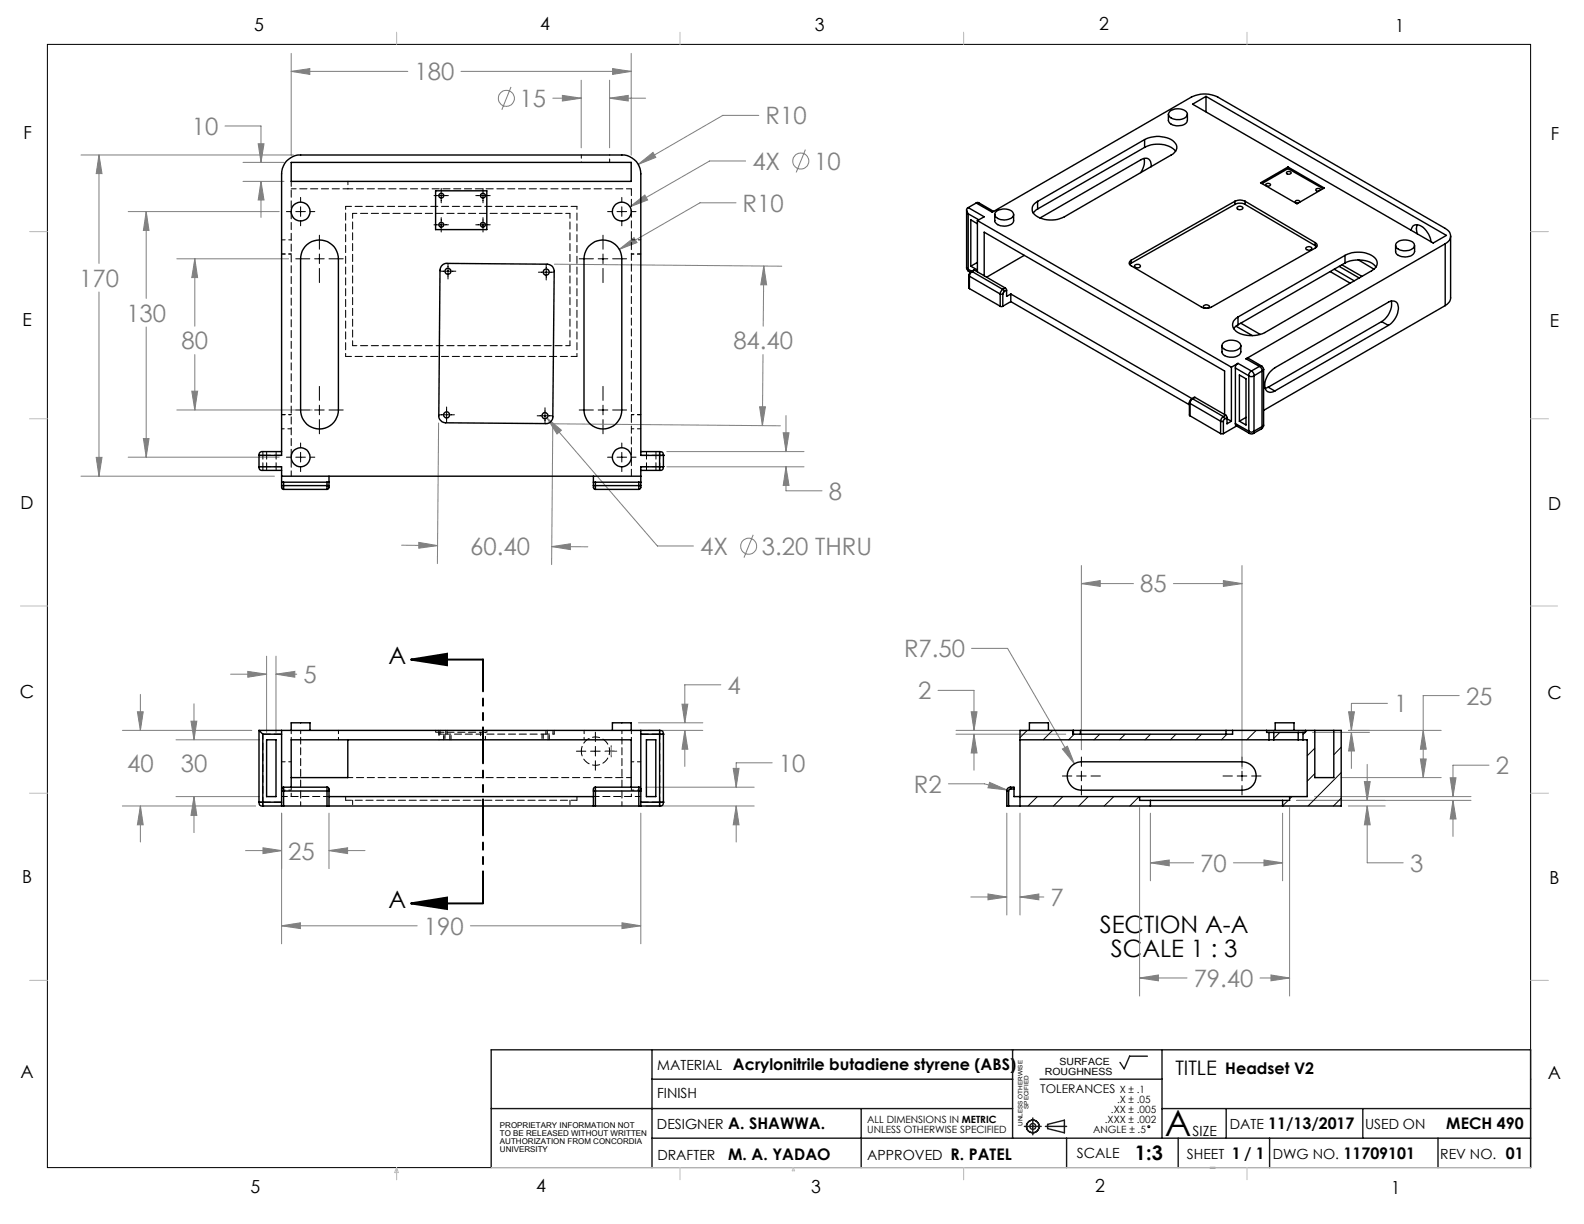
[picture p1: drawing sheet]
<svg xmlns="http://www.w3.org/2000/svg" width="279mm" height="216mm" viewBox="0 0 279 216" stroke-linecap="round" stroke-linejoin="round" font-family="sans-serif">
<g fill="none" stroke="#808080" stroke-width=".18">
<path d="M51.4 9.4v18M51.4 12.6h20.5M51.4 12.6l3.2-.5v1zM81.3 12.6h30M90.1 15.3l-1.6 4.1M97.5 17.3h5M99.2 16.8l3.3 .5-3.3 .5zM102.5 14.1v12M107.5 17.3l3.3-.5v1zM107.5 14.1v12M107.5 17.3h6.4M108.1 12.1l3.2 .5-3.2 .5z"/>
<path d="M111.3 9.4v18M14.3 27.3h37.5M17.5 27.3l.5 3.3h-1zM17.5 27.3v19.2M22.6 37.3h26.6M25.8 37.3v15.3M25.8 37.3l.5 3.3h-1zM39.7 22.2h6.3v6.4M42.9 28.6h7.2M42.9 32h7.2M45.5 25.4h1.1l-.6 3.2zM46 32v6.3"/>
<path d="M46 32l.6 3.3h-1.1zM111.1 36.5l2.6-2.1 .5 .9zM112.6 29l2.6-2.1 .5 .9zM129.8 35.8h-6.3l-14.3 8.2M131.5 28.4h-6.3l-14.1 8.1M133.8 20.4h-6.3l-14.9 8.6M142.1 26.4l-1.7 4M17.5 51.5v32.5M25.8 57.7v22.9M31.2 45.6h19.7M34.4 45.6v11.9M34.4 45.6l.5 3.4h-1.1z"/>
<path d="M97.8 46.6l40.1 .4M109.2 44l2.6-2.1 .6 .9zM134.7 46.9l.5 3.3h-1zM134.7 46.9l-.1 10.6M25.3 77.4h1l-.5 3.2zM31.2 72.3h23.9M33.8 69h1.1l-.5 3.3zM34.4 62.5v9.8M77.4 74.6l-.2 24.8M96.5 73.7l2.5 2.2-.8 .7zM96.5 73.7l19.5 22.6h6.3M97.5 74.8l-.2 24.8"/>
<path d="M97.5 74.8l40.2 .3M117.6 79.7h24.2M134 71.8h1l-.5 3.3zM134.6 62.5l-.1 12.6M138.1 76.3h1.1l-.6 3.4zM138.6 73.3v6.4M14.3 84h34.1M17 80.7h1l-.5 3.3zM22.6 80.6h26.6M70.8 96.2h6.4M73.9 95.7l3.3 .5-3.3 .5zM97.3 96.4l3.3-.5v1z"/>
<path d="M97.3 96.4h6.4M117.6 82.3h24.2M132.9 94.3l-1.7 4.1M138.6 82.3l.6 3.3h-1.1zM138.6 82.3v4.3h6.4M190.7 99.8v32.5M219.1 99.8v35.8M40.7 118.9h6.3M43.7 118.4l3.3 .5-3.3 .6zM47 115.7v13.5M48.7 115.7v13.5M48.7 118.9h3.7"/>
<path d="M48.7 118.9l3.3-.5v1.1zM171.4 114.4h6.3l11.8 20.3M190.7 102.9h9.2M190.7 102.9l3.4-.5v1zM207 102.9h12.1M215.8 102.4l3.3 .5-3.3 .5zM21.6 128.8h22.8M24.2 125.6h1.1l-.5 3.2zM24.8 122.5v6.3M31 130.5h14.8M33.7 127.2h1l-.5 3.3zM34.2 124.1v6.4"/>
<path d="M112.6 127.5h11.4M113.9 138.9h19.1M114.3 128.8h9.7M120.3 124.2h1l-.5 3.3zM120.8 128.8l.5 3.4h-1zM120.8 128.8v6.4M127.1 120.8h-6.3v6.7M129.3 135.5h1.1l-.5 3.4zM136.2 134.5h-6.3v4.4M165.5 121.8h6.3v7M167.3 138.3h6.3l4 1M168.6 128.8h20.7"/>
<path d="M168.6 129.5h19.4M171.3 125.6h1l-.5 3.2zM171.8 129.5v6.4M171.8 129.5l.5 3.3h-1zM174.6 138l3 1.3-3.3-.3zM187.4 132.1l.9-.5 1.2 3.1zM231.5 129.2h10M236.5 137.2h17.7M237.8 128.8h16.4M237.9 125.6h1l-.5 3.2zM238.4 129.2v6.3M238.4 129.2l.5 3.3h-1z"/>
<path d="M240.7 137.9h1l-.5 3.3zM241.2 134.8v6.4M244.7 124.1h-6.3v4.7M250.5 133.9h1.1l-.6 3.3zM251 128.8l.6 3.4h-1.1zM255.8 137.2h1l-.5 3.3zM257.4 122.7h-6.4v14.5M262.6 135h-6.3v5.5M21.6 142.2h23.5M24.8 142.2v6.3M24.8 142.2l.5 3.3h-1.1zM31 140.5h14.8"/>
<path d="M34.2 140.5v6.4M34.2 140.5l.5 3.3h-1zM43.3 150h6.4M46.4 149.5l3.3 .5-3.3 .6zM49.7 143.4v23.1M58 143.4v9.8M58 150h6.4M58 150l3.3-.5v1.1zM113 143.4v23.1M113.9 142.2h19.1M129.9 142.2v6.3M129.9 142.2l.5 3.3h-1.1z"/>
<path d="M171.2 158.2h6.4M174.3 157.7l3.3 .5-3.3 .5zM177.6 143.4v18M179.9 143.4v18M179.9 158.2h4.2M179.9 158.2l3.3-.5v1zM201 142.5v33.2M202.9 143.4v12M202.9 152.2h7.6M202.9 152.2l3.3-.5v1zM217.6 152.2h8.6M223 151.7l3.2 .5-3.2 .5z"/>
<path d="M226.2 143.4v12M227.5 142.5v33.2M228.7 141.2h30.8M231.8 140.5h27.7M237.8 142.2h6.5M241.2 142.2l.5 3.3h-1zM241.2 142.2v10h6.3M256.3 141.2v6.3M256.3 141.2l.5 3.3h-1zM49.7 163.3h23.9M49.7 163.3l3.3-.5v1zM83 163.3h30"/>
<path d="M109.7 162.8l3.3 .5-3.3 .5zM201 172.5l3.3-.5v1zM201 172.5h8.4M222.2 172.5h5.3M224.2 172l3.3 .5-3.3 .5z"/>
<circle cx="89.3" cy="17.3" r="1.42"/>
<circle cx="141.3" cy="28.4" r="1.41"/>
<circle cx="132.1" cy="96.4" r="1.4"/>
</g>
<g fill="none" stroke="#000" stroke-width=".18">
<path d="M8.4 7.8h261.6v198.2h-261.6zM50.5 37.3h.8M52.2 37.3h1.7M53 34.8v.8M53 36.5v1.7M53 39v.8M54.7 37.3h.8M76.6 34.5h2.5M76.6 39.7h2.5M77.8 33.2v2.6M77.8 38.4v2.5M83.9 34.5h2.6"/>
<path d="M83.9 39.7h2.6M85.2 33.2v2.6M85.2 38.4v2.5M107.2 37.3h.8M108.8 37.3h1.7M109.7 34.8v.8M109.7 36.5v1.7M109.7 39v.8M111.4 37.3h.8M52.2 45.6h2.4M55.5 45.6h1.7M56.3 41.5v2.5"/>
<path d="M56.3 44.8v1.7M56.3 47.3v2.5M58 45.6h2.5M77.6 47.8h2.8M79 46.5v2.7M95 48h2.7M96.3 46.6v2.8M102.2 45.6h2.5M105.5 45.6h1.7M106.4 41.5v2.5M106.4 44.8v1.7M106.4 47.3v2.5"/>
<path d="M108.1 45.6h2.4M52.2 72.3h2.4M53 78.1v.9M53 79.8v1.7M55.5 72.3h1.7M56.3 68.2v2.4M56.3 71.5v1.7M56.3 74v2.5M58 72.3h2.5M77.4 73.2h2.8M78.8 71.8v2.7M94.8 73.3h2.7"/>
<path d="M96.1 71.9v2.8M102.2 72.3h2.5M105.5 72.3h1.7M106.4 68.2v2.4M106.4 71.5v1.7M106.4 74v2.5M108.1 72.3h2.4M109.7 78.1v.9M109.7 79.8v1.7M50.5 80.6h.8M52.2 80.6h1.7M53 82.3v.9"/>
<path d="M54.7 80.6h.8M107.2 80.6h.8M108.8 80.6h1.7M109.7 82.3v.9M111.4 80.6h.8M101.7 132.5h1.6M104.2 132.5h1.7M105 129.2v1.6M105 131.7v1.6M105 134.2v1.7M106.7 132.5h1.7M187.4 136.9h1.7"/>
<path d="M189.9 136.9h1.7M190.7 133.5v1.7M190.7 136v1.7M190.7 138.6v1.6M192.4 136.9h1.7M215.7 136.9h1.7M218.2 136.9h1.7M219.1 133.5v1.7M219.1 136v1.7M219.1 138.6v1.6M220.8 136.9h1.6"/>
<circle cx="202.6" cy="198.7" r=".17"/>
</g>
<path d="M72.5 116.3l6.3-1v2zM72.5 116.3h12.7M72.5 159.3l6.3-1v2zM72.5 159.3h12.7" fill="none" stroke="#000" stroke-width=".35"/>
<g fill="none" stroke="#191924" stroke-width=".25">
<path d="M86.6 195.5h92M115 185.2v20.8M115 190.4h63.6M151.9 195.5v10.5M178.6 185.2v15.6M180.7 198.7h3M182.2 197.2v3M183.4 190.4h21.6M184.4 198.7h3.7M184.8 198.3l2.9-.7v2.2l-2.9-.7zM202.4 186.3h-3.2l-.9 2.2-.7-1.1M205 185.2v15.6"/>
<path d="M205 195.5h65M216.3 195.5v5.3M240.4 195.5v5.3M86.6 206v-20.8h183.4v20.8M115 200.8h155M188.1 200.8v5.2M207.8 200.8v5.2M213.4 206h.9M223.9 200.8v5.2M253.6 200.8v5.2"/>
<circle cx="182.2" cy="198.7" r="1.11"/>
<circle cx="182.2" cy="198.7" r=".51"/>
</g>
<path d="M85.2 116.3v43" fill="none" stroke="#000" stroke-width=".35" stroke-dasharray="6.3 1.3 1.3 1.3 1.3 1.3" stroke-dashoffset=".7"/>
<path d="M106.8 132.5h2M107.8 131.5v2" fill="none" stroke="#808000" stroke-width=".18"/>
<g fill="none" stroke="#c0c0c0" stroke-width=".18">
<path d="M70 5.7v2.1M119.9 5.7v2.1M170 5.7v2.1M220 5.7v2.1M5.2 40.9h3.2M270 40.9h3.2M5.2 73.9h3.2M270 73.9h3.2M3.6 106.9h4.8M270 106.9h4.7M5.2 139.9h3.2M270 139.9h3.2"/>
<path d="M5.2 172.9h3.2M270 172.9h3.2M70 206v2.1M70 206l.3 .8h-.7zM86.6 206h183.4M119.9 206v2.1M139.9 206l.3 .5h-.5zM170 206v2.1M220 206v2.1"/>
</g>
<path d="M72.5 116.3l6.3-1v2zM72.5 159.3l6.3-1v2z" fill="#000"/>
<path d="M17.5 27.3l.5 3.3h-1zM17 80.7h1l-.5 3.3zM25.8 37.3l.5 3.3h-1zM25.3 77.4h1l-.5 3.2zM34.4 45.6l.5 3.4h-1.1zM33.8 69h1.1l-.5 3.3zM51.4 12.6l3.2-.5v1zM108.1 12.1l3.2 .5-3.2 .5zM45.5 25.4h1.1l-.6 3.2zM46 32l.6 3.3h-1.1zM134.7 46.9l.5 3.3h-1zM134 71.8h1l-.5 3.3zM73.9 95.7l3.3 .5-3.3 .5zM97.3 96.4l3.3-.5v1zM111.1 36.5l3.1-1.2-.5-.9zM138.1 76.3h1.1l-.6 3.4zM138.6 82.3l.6 3.3h-1.1zM96.5 73.7l1.7 2.9 .8-.7zM112.6 29l3.1-1.2-.5-.9zM99.2 16.8l3.3 .5-3.3 .5zM107.5 17.3l3.3-.5v1zM109.2 44l3.2-1.2-.6-.9zM46.4 149.5l3.3 .5-3.3 .6zM58 150l3.3-.5v1.1zM24.2 125.6h1.1l-.5 3.2zM24.8 142.2l.5 3.3h-1.1zM33.7 127.2h1l-.5 3.3zM34.2 140.5l.5 3.3h-1zM43.7 118.4l3.3 .5-3.3 .6zM48.7 118.9l3.3-.5v1.1zM49.7 163.3l3.3-.5v1zM109.7 162.8l3.3 .5-3.3 .5zM120.3 124.2h1l-.5 3.3zM120.8 128.8l.5 3.4h-1zM129.3 135.5h1.1l-.5 3.4zM129.9 142.2l.5 3.3h-1.1zM190.7 102.9l3.4-.5v1zM215.8 102.4l3.3 .5-3.3 .5zM171.3 125.6h1l-.5 3.2zM171.8 129.5l.5 3.3h-1zM251 128.8l.6 3.4h-1.1zM250.5 133.9h1.1l-.6 3.3zM187.4 132.1l2.1 2.6-1.2-3.1zM174.3 157.7l3.3 .5-3.3 .5zM179.9 158.2l3.3-.5v1zM201 172.5l3.3-.5v1zM224.2 172l3.3 .5-3.3 .5zM202.9 152.2l3.3-.5v1zM223 151.7l3.2 .5-3.2 .5zM255.8 137.2h1l-.5 3.3zM256.3 141.2l.5 3.3h-1zM240.7 137.9h1l-.5 3.3zM241.2 142.2l.5 3.3h-1zM174.6 138l-.3 1 3.3 .3zM237.9 125.6h1l-.5 3.2zM238.4 129.2l.5 3.3h-1z" fill="#808080"/>
<g fill="none" stroke="#000" stroke-width=".25">
<path d="M206.4 19.6a2.31 2.31 0 0 1 3 .3 1.08 1.08 0 0 1-1.3 1.2 1.73 1.73 0 0 1-2-1zM210.4 18.4l2.3-1.4 42.4 24.5-2.3 1.4zM212.7 17v2.7M51.4 28.6h59.9v3.4h-59.9zM76.8 33.7h9.1v6.8h-9.1zM170.5 37v10.3M170.8 36.6l-.2 .2a.76 .76 0 0 0 .2 .9M170.8 36.6l2.8 1.6-1.2 .7M170.8 37.7v9.8M170.8 37.7l1.8 1.1M172.2 35.8l2.8 1.6 35.1-20.3a5.2 5.2 0 0 1 4.7 0l40.1 23.2a1.44 1.44 0 0 1 1 1.3 1.44 1.44 0 0 1-1 1.4M172.2 35.8l.4-.1 2.7 1.6"/>
<path d="M172.2 35.8l-1.4 .8M172.4 38.9l44.8 25.9M172.4 38.9v9M172.4 39.5l-1.2-.7v8.2M175.5 37.8v1.1a1.84 1.84 0 0 0 2.6 .8l.5-.3 .2-.3v-1.3M175.6 37.4a2.21 2.21 0 0 1 3.1 .2 .85 .85 0 0 1-.9 1.1 2.03 2.03 0 0 1-2.3-.7zM183 36.9l-.8 .7M183 35.5v1.4M201.8 27.9a3.1 3.1 0 0 1-.6 2.5M201.9 24.6a4.8 4.8 0 0 1 5.3 .5 1.33 1.33 0 0 1-.6 2.2l-18.9 10.9a4.7 4.7 0 0 1-5.5-.6 1.4 1.4 0 0 1 .8-2.1M201.9 26a4.7 4.7 0 0 1 5.5 .7M201.9 24.6l-18.9 10.9"/>
<path d="M201.9 24.6v1.4M201.9 26l-18.9 10.9M203.1 29.4a1.13 1.13 0 0 0-.4-1.3 1.13 1.13 0 0 0-1.4 .1l-17.9 10.3M206.1 20.1v1.1a1.82 1.82 0 0 0 2.4 .9l.5-.2 .3-.3 .1-1.5M217.8 35.5a1.94 1.94 0 0 1 1.8 0M217.8 36.1a1.94 1.94 0 0 1 1.8 0M217.8 35.5l-18.3 10.4M217.8 36.1l-18.3 10.3M217.8 35.5v.6M218.3 36.5a.57 .57 0 0 1 .9 .3 .58 .58 0 0 1-.5 .2 .58 .58 0 0 1-.5-.4zM219.6 35.5l12.4 7.3M219.6 36.1l12.4 7.2"/>
<path d="M219.6 35.5v.6M222.4 32.2l4.8-2.7 6.4 3.7-4.8 2.7zM223.3 32.5a.45 .45 0 0 1 .4-.2 .45 .45 0 0 1 .4 .4 .45 .45 0 0 1-.5 .1 .45 .45 0 0 1-.3-.3zM227 30.3l.3-.1 .4 .2a.4 .4 0 0 1-.4 .3 .4 .4 0 0 1-.4-.3zM227.2 29.7l-4.6 2.7M227.2 29.7l6.2 3.6M227.2 29.5v.2M229.3 35.6a.4 .4 0 0 0-.4-.3 .4 .4 0 0 0-.4 .4l.5 .1M232.9 33.5a.39 .39 0 0 0-.4-.3 .39 .39 0 0 0-.4 .4l.5 .1M250 39.7l-.2 .7 .2 .8M53.8 43.5a3.4 3.4 0 0 1 3.7-1 3.4 3.4 0 0 1 2.2 3.1v26.7a3.3 3.3 0 0 1-3.3 3.4 3.3 3.3 0 0 1-3.4-3.4l.1-27.1a3.1 3.1 0 0 1 .7-1.7zM78 46.8l.6-.3 17.9 .1a1.21 1.21 0 0 1 1.3 1.2l-.3 25.7a1.21 1.21 0 0 1-1.2 1.2l-17.7-.1a1.27 1.27 0 0 1-1.2-1.3l.2-25.6z"/>
<path d="M103.8 43.5a3.4 3.4 0 0 1 3.7-1 3.4 3.4 0 0 1 2.2 3.1v26.7a3.3 3.3 0 0 1-3.4 3.4 3.3 3.3 0 0 1-3.3-3.4v-26.7l.2-.9zM170.5 47.3l.3 .5M170.5 47.3l.3 .2M170.8 47.5v.3M170.8 47.5l.6 .3M170.8 47.8l.3 .2M170.9 48.6v2.2l.1 .1M170.9 48.6l.1 .1M171 48.7l5.4 3.2M171 48.7v2.2M171 50.9l5.4 3.1M171.2 47l1.2 .6"/>
<path d="M171.3 47.9l-.4 .7M171.3 47.9h.2M171.5 47.9l-.4 .4-.1 .4M171.5 47.9l5.4 3.1M171.9 47.7l-.6 .2M171.9 47.7l-.4 .2M171.9 47.7l5.4 3.1M172.4 46.3l-1.2 .7M173.6 48.6v-7.6l42.4 24.4v7.7M176.4 51.9h.5M176.4 54h.5M176.4 51.9v2.1"/>
<path d="M176.9 51l-.4 .5-.1 .4M176.9 51l.2 .4M176.9 51.9v2.1M177.1 51.4l-.2 .5M177.3 50.8l.3 .4M177.3 50.8l-.4 .2M177.6 51.2v1.1l.7-.4M177.6 51.2l-.5 .2M178.3 51.9l32 18.4M178.3 51.9v1.3M178.3 53.2l31.5 18.2M178.3 53.2l-1.4 .8"/>
<path d="M180.7 45l-6.7 3.9M199.5 46.4l-.3 .3M199.5 45.9v.5M200.2 46.7a.49 .49 0 0 1 .6-.1 .49 .49 0 0 1 .3 .5 .57 .57 0 0 1-1-.3zM212.7 54.4l-.4-.2a.49 .49 0 0 1 .3-.4 .49 .49 0 0 1 .5 .1h.2v.3l-.4 .2M218 57.5l2.9 1.7M218.4 57.3l-.8 .7M218.4 55.9v1.4M218.9 57l3.4 2M230.4 43.6a.58 .58 0 0 1 1 .3 .61 .61 0 0 1-1.1-.2zM232 42.8a.51 .51 0 0 1 .3 .5 .51 .51 0 0 1-.3 .5l-18.4 10.4a2.02 2.02 0 0 1-1.7 0l-12.4-7.3a.52 .52 0 0 1-.3-.5 .52 .52 0 0 1 .3-.5M232 43.3l.2 .2"/>
<path d="M232 42.8v.5M234.6 47.9l3.6 2.1M235.3 47.5l3.6 2M236.2 47l3.5 2M236.7 46.7l3.5 2.1M237.2 45a4.6 4.6 0 0 1 5.5 .7 1.4 1.4 0 0 1-.8 2.1l-18.8 10.9a5.1 5.1 0 0 1-5.3-.5 1.4 1.4 0 0 1 .6-2.3M237.2 46.4a5 5 0 0 1 5.3 .4l.2 .3M237.2 45l-18.8 10.9M237.2 45v1.4M237.2 46.4l-18.8 10.9M239.6 45.8l2.8 1.7M243.7 56.7l1.2 .7"/>
<path d="M243.7 56.7l-20 11.6M244.9 57.4a3.5 3.5 0 0 0 1.6-3.8l-.5-.5h-.5l-.6 .2-20 11.6a3.6 3.6 0 0 0-1.7 3.8 1.07 1.07 0 0 0 1.7 .3M244.9 57.4l-20 11.6M245.4 53.1a3.7 3.7 0 0 1-1.7 3.6M246.2 43.3v1.1a1.51 1.51 0 0 0 1.7 .9 1.5 1.5 0 0 0 1.6-.9v-1.1M246.3 42.9a2.35 2.35 0 0 1 3.1 .1 1.05 1.05 0 0 1-1.2 1.2 1.62 1.62 0 0 1-2-.9zM248.9 40.6a1.05 1.05 0 0 1 .7-.9 1.05 1.05 0 0 1 1.2 .2 4.1 4.1 0 0 1 1.6 2.8M254.9 43l-35.1 20.3M254.9 43v10.9M254.9 53.9l-32 18.5M255.9 41.6v11.1l-.2 .5-.8 .7M49.7 79.7h-3.3a.57 .57 0 0 0-.7 .6"/>
<path d="M113 79.7h3.3M116.3 79.7l.6 .1 .1 .5M116.3 79.7v.6M209.8 71v2.2l.1 .1M209.8 71l.1 .2M209.9 71.2l5.4 3.1M209.9 71.2v2.1M209.9 73.3l5.4 3.2M210.2 70.3l-.3 .4-.1 .3M210.2 70.3h.2M210.4 70.3l-.4 .4-.1 .5M210.4 70.3l5.4 3.2"/>
<path d="M210.8 70.1l-.6 .2M210.8 70.1l-.4 .2M210.8 70.1l5.4 3.1M215.3 74.3h.5M215.3 76.5h.5M215.3 74.3v2.2M215.5 61v1.1a1.43 1.43 0 0 0 1.7 .9 1.42 1.42 0 0 0 1.7-.9v-1.1M215.7 60.6a2.21 2.21 0 0 1 3.1 .1 .9 .9 0 0 1-.9 1.1 2.17 2.17 0 0 1-2.4-.7zM215.8 73.5l-.4 .3-.1 .5M215.8 73.5l.2 .4M215.8 74.3v2.2M216 73.9l-.2 .4"/>
<path d="M216.2 73.2l.2 .5M216.2 73.2l-.4 .3M216.4 73.7v1.1l.8-.5M216.4 73.7l-.4 .2M216.4 73.9l.8 .4M217.2 64.8v9.5M217.9 74.7v.3l2.5 1.4M217.9 64.9l2.4 1.4M217.9 64.9v9.8M217.9 74.7l2.4 1.4M218.1 75.1l-2.3 1.4M218.4 64.1l-.4 .3-.1 .5"/>
<path d="M218.4 64.1l2.3 1.3M218.4 64.1l-1.2 .7M218.6 66.1l1.2 .7v8.2l-1.2-.7zM219.8 63.3l.4-.1 2.3 1.4M219.8 63.3l2.3 1.3M219.8 73.6l-1.2 .7M220.3 66.3l.3 .1 .6-.1M220.3 76.1l.4 .1 .5-.1M220.3 76.1l.1 .3M220.3 66.3v9.8M220.4 76.4l.4 .2 .3-.2M220.7 65.4l-.4 .5v.4"/>
<path d="M220.7 65.4l.5 .5v.4M221.2 76.1l-.1 .3M221.2 66.3v9.8M222.1 64.6l.4 .4 .1 .4M222.1 64.6l-1.4 .8M222.5 64.6l.3 .3 .1 .3M222.5 64.6h-.4M222.5 75.6l-1.4 .8M222.6 75.2l-.1 .4M222.6 65.4l-1.4 .9M222.6 65.4v9.8M222.6 75.2l-1.4 .9"/>
<path d="M222.9 65.2v9.8l-.3 .2M222.9 75l-.2 .5-.2 .1M222.9 65.2l-.3 .2M223.7 68.3l-.5 .2M223.7 68.3l1.2 .7M45.7 82.3v.4a.5 .5 0 0 0 .7 .3h3.3M45.7 80.3h4v-49.6a3.3 3.3 0 0 1 3.3-3.4h56.7a3.4 3.4 0 0 1 3.3 3.4v49.6h3.3M45.7 82.3h4v3.4M45.7 80.3v2M49.7 85.1h.3M49.7 85.7h.3M49.7 85.7v.5l.3 .1"/>
<path d="M49.7 84h63.3M50 85.7v.6M50 85.1v.6M50 86.3h7.7M50 85.7h7.7M50 85.1h7.7M57.7 85.7v.6M57.7 85.7h.3M57.7 85.1h.3M57.7 85.1v.6M58 85.7v.5l-.3 .1M58 84v1.7"/>
<path d="M104.7 85.1h.3M104.7 85.7h.3M104.7 85.7v.5l.3 .1M104.7 84v1.7M105 85.7v.6M105 86.3h7.7M105 85.7h7.7M105 85.1v.6M105 85.1h7.7M112.7 85.7v.6M112.7 85.7h.3M112.7 85.1h.3"/>
<path d="M112.7 85.1v.6M113 85.7v.5l-.3 .1M113 83h3.3M116.3 82.3h.7M116.3 82.3v.7M116.3 80.3h.7M116.3 82.3h-3.3v3.4M116.3 80.3v2M117 80.3h.1M117 82.3l-.1 .5-.6 .2M117 80.3v2M45.7 128.8l.7 .7"/>
<path d="M45.7 128.8v12.7M45.7 128.8h70.6M46.4 129.5v12M46.4 129.5h3.3M47 130.5h1.7v10h-1.7zM49.7 139.2v.3M49.7 139.5h.3M49.7 128.8v10.4M49.7 139.5v2.7M50 138.9h-.2l-.1 .3M50 138.9v.6M50 139.5v2.7"/>
<path d="M50 139.5h7.7M50 138.9h7.7M51.4 128.8v-1.3h3.3v1.3M51.4 138.9v-8.4h59.9v8.4M57.7 138.9v.6M57.7 139.5h.3M57.7 138.9h.2l.1 .6M57.7 139.5v2.7M58 139.5v2.7M61.3 130.5v6.7h-9.9M104.7 139.5h.3M104.7 139.5v2.7"/>
<path d="M105 138.9v.6M105 138.9h-.2l-.1 .6M105 139.5v2.7M105 139.5h7.7M105 138.9h7.7M108 128.8v-1.3h3.3v1.3M112.7 138.9v.6M112.7 139.5h.3M112.7 138.9h.2l.1 .3M112.7 139.5v2.7M113 139.2v.3M113 128.8v10.4"/>
<path d="M113 139.5v2.7M113 129.5h3.3M114 130.5h1.7v10h-1.7zM116.3 129.5h.7M116.3 128.8v.7M116.3 128.8l.6 .2 .1 .5M116.3 129.5v12M117 129.5v12M177.6 139.5h.3M177.6 139.5v2.7h.3M177.9 139.5v2.7M178.3 139.2l-.3 .1-.1 .2"/>
<path d="M178.3 138.9v.3M178.3 138.9h.6v.3M178.3 138.9a.61 .61 0 0 0-.7 .6M178.3 139.2h.6M179.9 130.5h43.9M181.6 128.8v-1.3h3.3v1.3M189.1 135l.9-.5 .7-.1h28.4a2.5 2.5 0 0 1 2.5 2.5 2.5 2.5 0 0 1-2.5 2.5h-28.4a2.49 2.49 0 0 1-2.3-1.6 2.49 2.49 0 0 1 .7-2.8zM189.3 128.8v.7h28.1v-.7M189.3 128.8h1.3M189.3 128.8h-9.4v13.4M189.3 128.8v.7M190.6 128.8h25.7"/>
<path d="M190.6 128.8v.7M216.3 128.8h1.1M216.3 128.8v.7M217.4 128.8h19.2v13.4h-58.7M223.4 128.8v.4h.4M223.8 129.2h.9M223.8 130.5h.9M223.8 129.2v1.3M224.7 130.5h4.3M224.7 129.2h4.3M224.7 129.2v1.3M224.9 128.8v-1.3h3.3v1.3"/>
<path d="M229 129.2h.8M229 130.5h.8M229 129.2v1.3M229.8 130.5h.8v10h-51.7v-1.3M229.8 129.2v1.3M230.3 128.8v.4h-.5M231.9 128.8v8.4h3.4v-8.4M45.7 141.5h.7M45.7 141.5l.1 .5 .6 .2M46.4 141.5v.7M46.4 142.2h3.3M46.4 141.5h3.3"/>
<path d="M49.7 142.2h.3M50 142.2h7.7M57.7 142.2h.3M58 142.2h46.7M58 140.5h46.7M104.7 142.2h.3M105 142.2h7.7M112.7 142.2h.3M113 142.2h3.3M113 141.5h3.3M116.3 141.5h.7M116.3 141.5v.7"/>
<path d="M117 141.5l-.1 .5-.6 .2M201 140.5v.7h26.5v-.7M202.9 141.2v1M226.2 141.2v1"/>
<circle cx="53" cy="37.3" r="1.67"/>
<circle cx="77.8" cy="39.6" r=".43"/>
<circle cx="77.9" cy="34.5" r=".43"/>
<circle cx="85.2" cy="39.6" r=".43"/>
<circle cx="85.2" cy="34.5" r=".42"/>
<circle cx="109.7" cy="37.3" r="1.66"/>
<circle cx="79" cy="47.8" r=".52"/>
<circle cx="96.3" cy="48" r=".54"/>
<circle cx="78.8" cy="73.2" r=".52"/>
<circle cx="96.1" cy="73.3" r=".54"/>
<circle cx="53" cy="80.7" r="1.68"/>
<circle cx="109.7" cy="80.7" r="1.67"/>
</g>
<g fill="none" stroke="#000" stroke-width=".18" stroke-dasharray="1.3 .6">
<path d="M46.4 79.6h.1M116.4 79.6h.1M45.7 82.3h.1M45.7 80.3h.1M46.4 80.3h-.6M46.4 83h.1M116.4 83h.1M117 80.3h-.6M117 82.3h-.6M117 80.2v.1M117 80.3h.1M117 82.3h.1"/>
<path d="M76.9 129.2v-.4M85.9 129.2v-.4M97.5 129.5h.3M116.4 128.8h.1M117 129.5h.1M45.7 141.5h.1M46.4 142.2h.1M116.4 142.2h.1M117 141.5h.1"/>
</g>
<g fill="none" stroke="#000" stroke-width=".18" stroke-dasharray="1.3 .6" stroke-dashoffset="-.1">
<path d="M47 79.6v3.4M48.7 79.6v3.4M114 79.6v3.4M115.7 79.6v3.4M46.4 80.3h3.3M49.7 82.3h-3.3M113 80.3h3.4M116.4 82.3h-3.4M46.4 129.5h3.3M76.9 129.2h9M113 129.5h3.4M49.7 141.5h-3.3"/>
<path d="M116.4 141.5h-3.4"/>
</g>
<path d="M51.4 32v52M51.4 33.3h10M111.4 33.3h-50M62.2 61v-23.4M100.5 61v-23.4M78.6 129.5h17.7M102.5 132.5a2.5 2.5 0 0 1 3.7-2.2 2.5 2.5 0 0 1 .3 4.2 2.5 2.5 0 0 1-3.9-1.6l-.1-.4M111.4 137.2h-50" fill="none" stroke="#000" stroke-width=".18" stroke-dasharray="1.3 .6" stroke-dashoffset=".4"/>
<path d="M61 36.4v26.5M61.4 32v1.3M102.5 27.3v1.3M107.5 28.6v-1.3M101.8 62.9v-26.5M77.4 129.2v1.3M78.3 130.5v-1.3M84.8 129.2v1.3M85.6 130.5v-1.3" fill="none" stroke="#000" stroke-width=".18" stroke-dasharray="1.3 .6" stroke-dashoffset=".7"/>
<path d="M111.4 33.3v50.7" fill="none" stroke="#000" stroke-width=".18" stroke-dasharray="1.3 .6" stroke-dashoffset=".1"/>
<g fill="none" stroke="#000" stroke-width=".18" stroke-dasharray="1.3 .6" stroke-dashoffset=".8">
<path d="M51.4 44.8h-1.7M51.4 42.3h-1.7M111.4 44.8h1.6M113 42.3h-1.6M49.7 75.6h1.7M51.4 73.1h-1.7M111.4 73.1h1.6M111.4 75.6h1.6M51.4 138.8v1.7M51.4 134.4h-1.7M51.4 139.4h-1.7M51.4 130.5v-1.7"/>
<path d="M53 130.5v-1.7M59.7 130.5v-1.7M103 130.5v-1.7M109.7 130.5v-1.7M111.4 139.4h1.6M111.4 134.4h1.6M111.4 130.5v-1.7M111.4 140.5v-1.7"/>
</g>
<path d="M101.8 36.4h-40.8M61 62.9h40.8M61 141.2h40.8" fill="none" stroke="#000" stroke-width=".18" stroke-dasharray="1.3 .6" stroke-dashoffset=".2"/>
<g fill="none" stroke="#000" stroke-width=".18" stroke-dasharray="1.3 .6" stroke-dashoffset=".3">
<path d="M46.4 79.6v.7M116.4 79.6v.7M46.4 82.3v.7M46.4 82.3h-.7M116.4 83v-.7M77.4 129.5v-.7M77.6 129.5v-.7M78.6 129.5v-.7M78.9 129.5v-.7M96.3 129.5v-.7M96.5 129.5v-.7M97.5 129.5v-.7"/>
<path d="M97.8 129.5v-.7M116.4 129.5h.6M116.4 129.5v-.7M116.4 129.5v12M46.4 141.5h-.7M46.4 141.5v.7M46.4 141.5v-12M58 140.5h-8.3M61 141.2v-.7M101.8 141.2v-.7M104.7 140.5h8.3M116.4 141.5h.6"/>
<path d="M116.4 141.5v.7"/>
</g>
<g fill="none" stroke="#000" stroke-width=".18" stroke-dasharray="1.3 .6" stroke-dashoffset=".5">
<path d="M62.2 37.6h38.3M62.2 61h38.3M78.3 129.5v1M78.5 129.5v1M79.3 130.5v-1M79.6 130.5v-1M95.6 129.5v1M95.8 129.5v1M96.7 130.5v-1M96.9 130.5v-1M109.7 130.5v11.7M53 142.2v-11.7"/>
<path d="M62.2 141.2v1M100.5 141.2v1"/>
</g>
<path d="M46.4 82.3v-2M116.4 80.3v2M77.4 129.5h1.2M96.3 129.5h1.2" fill="none" stroke="#000" stroke-width=".18" stroke-dasharray="1.3 .6" stroke-dashoffset=".6"/>
<g fill="none" stroke="#000" stroke-width=".18">
<path d="M181.2 128.8l-1.3 1.3M185.7 128.8l-1.7 1.7M189.5 129.5l-1 1M194 129.5l-1 1M198.5 129.5l-1.1 1M203 129.5l-1 1M207.4 129.5l-1 1M211.9 129.5l-1 1M216.4 129.5l-1 1M221.6 128.8l-1.7 1.7M225.7 129.2l-1 1M229 130.4l-.1 .1"/>
<path d="M230.2 129.2l-.4 .4M230.6 128.8l-.3 .4M231.9 132l-1.3 1.3M231.9 136.5l-1.3 1.3M236.6 131.8l-1.3 1.3M236.6 136.3l-5.9 5.9M183 140.5l-1.7 1.7M187.5 140.5l-1.7 1.7M191.9 140.5l-1.6 1.7M196.5 140.5l-1.7 1.7M200.9 140.5l-1.6 1.7M227.2 141.2l-1 .9"/>
<path d="M227.9 140.5l-.4 .4M236.6 140.8l-1.4 1.4"/>
</g>
<text font-size="6.3" x="205.5" y="200.4">A</text>
<g font-size="4.2" fill="#808080">
<text x="73.1" y="14.2">180</text>
<text x="33.9" y="23.8">10</text>
<text x="91.7" y="18.9">15</text>
<text x="135" y="22">R10</text>
<text x="132.7" y="29.9">4X</text>
<text x="143.6" y="29.9">10</text>
<text x="131" y="37.4">R10</text>
<text x="14" y="50.6">170</text>
<text x="22.3" y="56.8">130</text>
<text x="32" y="61.6">80</text>
<text x="129.4" y="61.6">84.40</text>
<text x="146.2" y="88.2">8</text>
<text x="82.9" y="97.9">60.40</text>
<text x="123.5" y="97.9">4X</text>
<text x="134.4" y="97.9">3.20 THRU</text>
<text x="201.1" y="104.5">85</text>
<text x="159.5" y="115.9">R7.50</text>
<text x="53.5" y="120.5">5</text>
<text x="128.3" y="122.4">4</text>
<text x="162" y="123.4">2</text>
<text x="245.9" y="125.7">1</text>
<text x="258.6" y="124.3">25</text>
<text x="22.4" y="136.1">40</text>
<text x="31.9" y="136.1">30</text>
<text x="137.4" y="136.1">10</text>
<text x="263.9" y="136.5">2</text>
<text x="161.2" y="139.9">R2</text>
<text x="50.8" y="151.6">25</text>
<text x="211.7" y="153.8">70</text>
<text x="248.7" y="153.8">3</text>
<text x="185.3" y="159.8">7</text>
<text x="74.8" y="164.9">190</text>
<text x="210.6" y="174.1">79.40</text>
</g>
<g font-size="4.2">
<text x="68.5" y="117.1">A</text>
<text x="68.5" y="160.1">A</text>
<text x="194" y="164.6">SECTION A-A</text>
<text x="196" y="168.8">SCALE 1 : 3</text>
</g>
<g font-size="3.5">
<text x="207.3" y="189.5">TITLE</text>
<text x="200.2" y="204.7">1:3</text>
</g>
<g font-size="3.2">
<text x="44.8" y="5.4">5</text>
<text x="95.3" y="5.3">4</text>
<text x="143.7" y="5.4">3</text>
<text x="193.9" y="5.4">2</text>
<text x="246.1" y="5.7">1</text>
<text x="4.1" y="24.5">F</text>
<text x="273.5" y="24.7">F</text>
<text x="4" y="57.5">E</text>
<text x="273.4" y="57.6">E</text>
<text x="3.6" y="89.8">D</text>
<text x="273.1" y="90">D</text>
<text x="3.5" y="123.1">C</text>
<text x="272.9" y="123.3">C</text>
<text x="3.9" y="155.7">B</text>
<text x="273.3" y="155.9">B</text>
<text x="3.6" y="190.2">A</text>
<text x="273" y="190.3">A</text>
<text x="44.2" y="210.4">5</text>
<text x="94.6" y="210.3">4</text>
<text x="143.1" y="210.4">3</text>
<text x="193.2" y="210.3">2</text>
<text x="245.4" y="210.6">1</text>
</g>
<g font-size="2.8">
<text x="129.3" y="188.7">Acrylonitrile butadiene styrene (ABS)</text>
<text x="216.1" y="189.5">Headset V2</text>
<text x="128.5" y="199.2">A. SHAWWA.</text>
<text x="223.7" y="199.2">11/13/2017</text>
<text x="255.1" y="199.2">MECH 490</text>
<text x="128.5" y="204.5">M. A. YADAO</text>
<text x="167.7" y="204.5">R. PATEL</text>
<text x="217.3" y="204.4">1 / 1</text>
<text x="237" y="204.4">11709101</text>
<text x="265.6" y="204.4">01</text>
</g>
<g font-size="2.5">
<text x="115.9" y="188.7">MATERIAL</text>
<text x="115.9" y="193.6">FINISH</text>
<text x="115.9" y="199.2">DESIGNER</text>
<text x="210.4" y="200.4">SIZE</text>
<text x="216.9" y="199.2">DATE</text>
<text x="240.8" y="199.2">USED ON</text>
<text x="115.9" y="204.5">DRAFTER</text>
<text x="153" y="204.5">APPROVED</text>
<text x="189.9" y="204.3">SCALE</text>
<text x="209.4" y="204.4">SHEET</text>
<text x="224.5" y="204.4">DWG NO.</text>
<text x="254" y="204.4">REV NO.</text>
</g>
<text font-size="2.1" x="183.6" y="192.8">TOLERANCES</text>
<g font-size="1.8">
<text x="196" y="196.4">.XX ± .005</text>
<text x="197" y="194.6">.X ± .05</text>
<text x="197.5" y="192.8">X ± .1</text>
<text x="153" y="198">ALL DIMENSIONS IN METRIC</text>
<text x="153" y="199.8">UNLESS OTHERWISE SPECIFIED</text>
<text x="192.8" y="199.9">ANGLE ± .5</text>
<text x="194.9" y="198.1">.XXX ± .002</text>
</g>
<g font-size="1.7">
<text x="184.3" y="189.6">ROUGHNESS</text>
<text x="186.9" y="187.9">SURFACE</text>
</g>
<g font-size="1.4">
<text x="88.2" y="199">PROPRIETARY INFORMATION NOT</text>
<text x="88.2" y="200.4">TO BE RELEASED WITHOUT WRITTEN</text>
<text x="88.2" y="201.8">AUTHORIZATION FROM CONCORDIA</text>
<text x="88.2" y="203.3">UNIVERSITY</text>
</g>
<g font-size="1.1">
<text x="181.4" y="195.6" transform="rotate(-90 181.4 195.6)">SPECIFIED</text>
<text x="180.3" y="198.6" transform="rotate(-90 180.3 198.6)">UNLESS OTHERWISE</text>
</g>
</svg>
